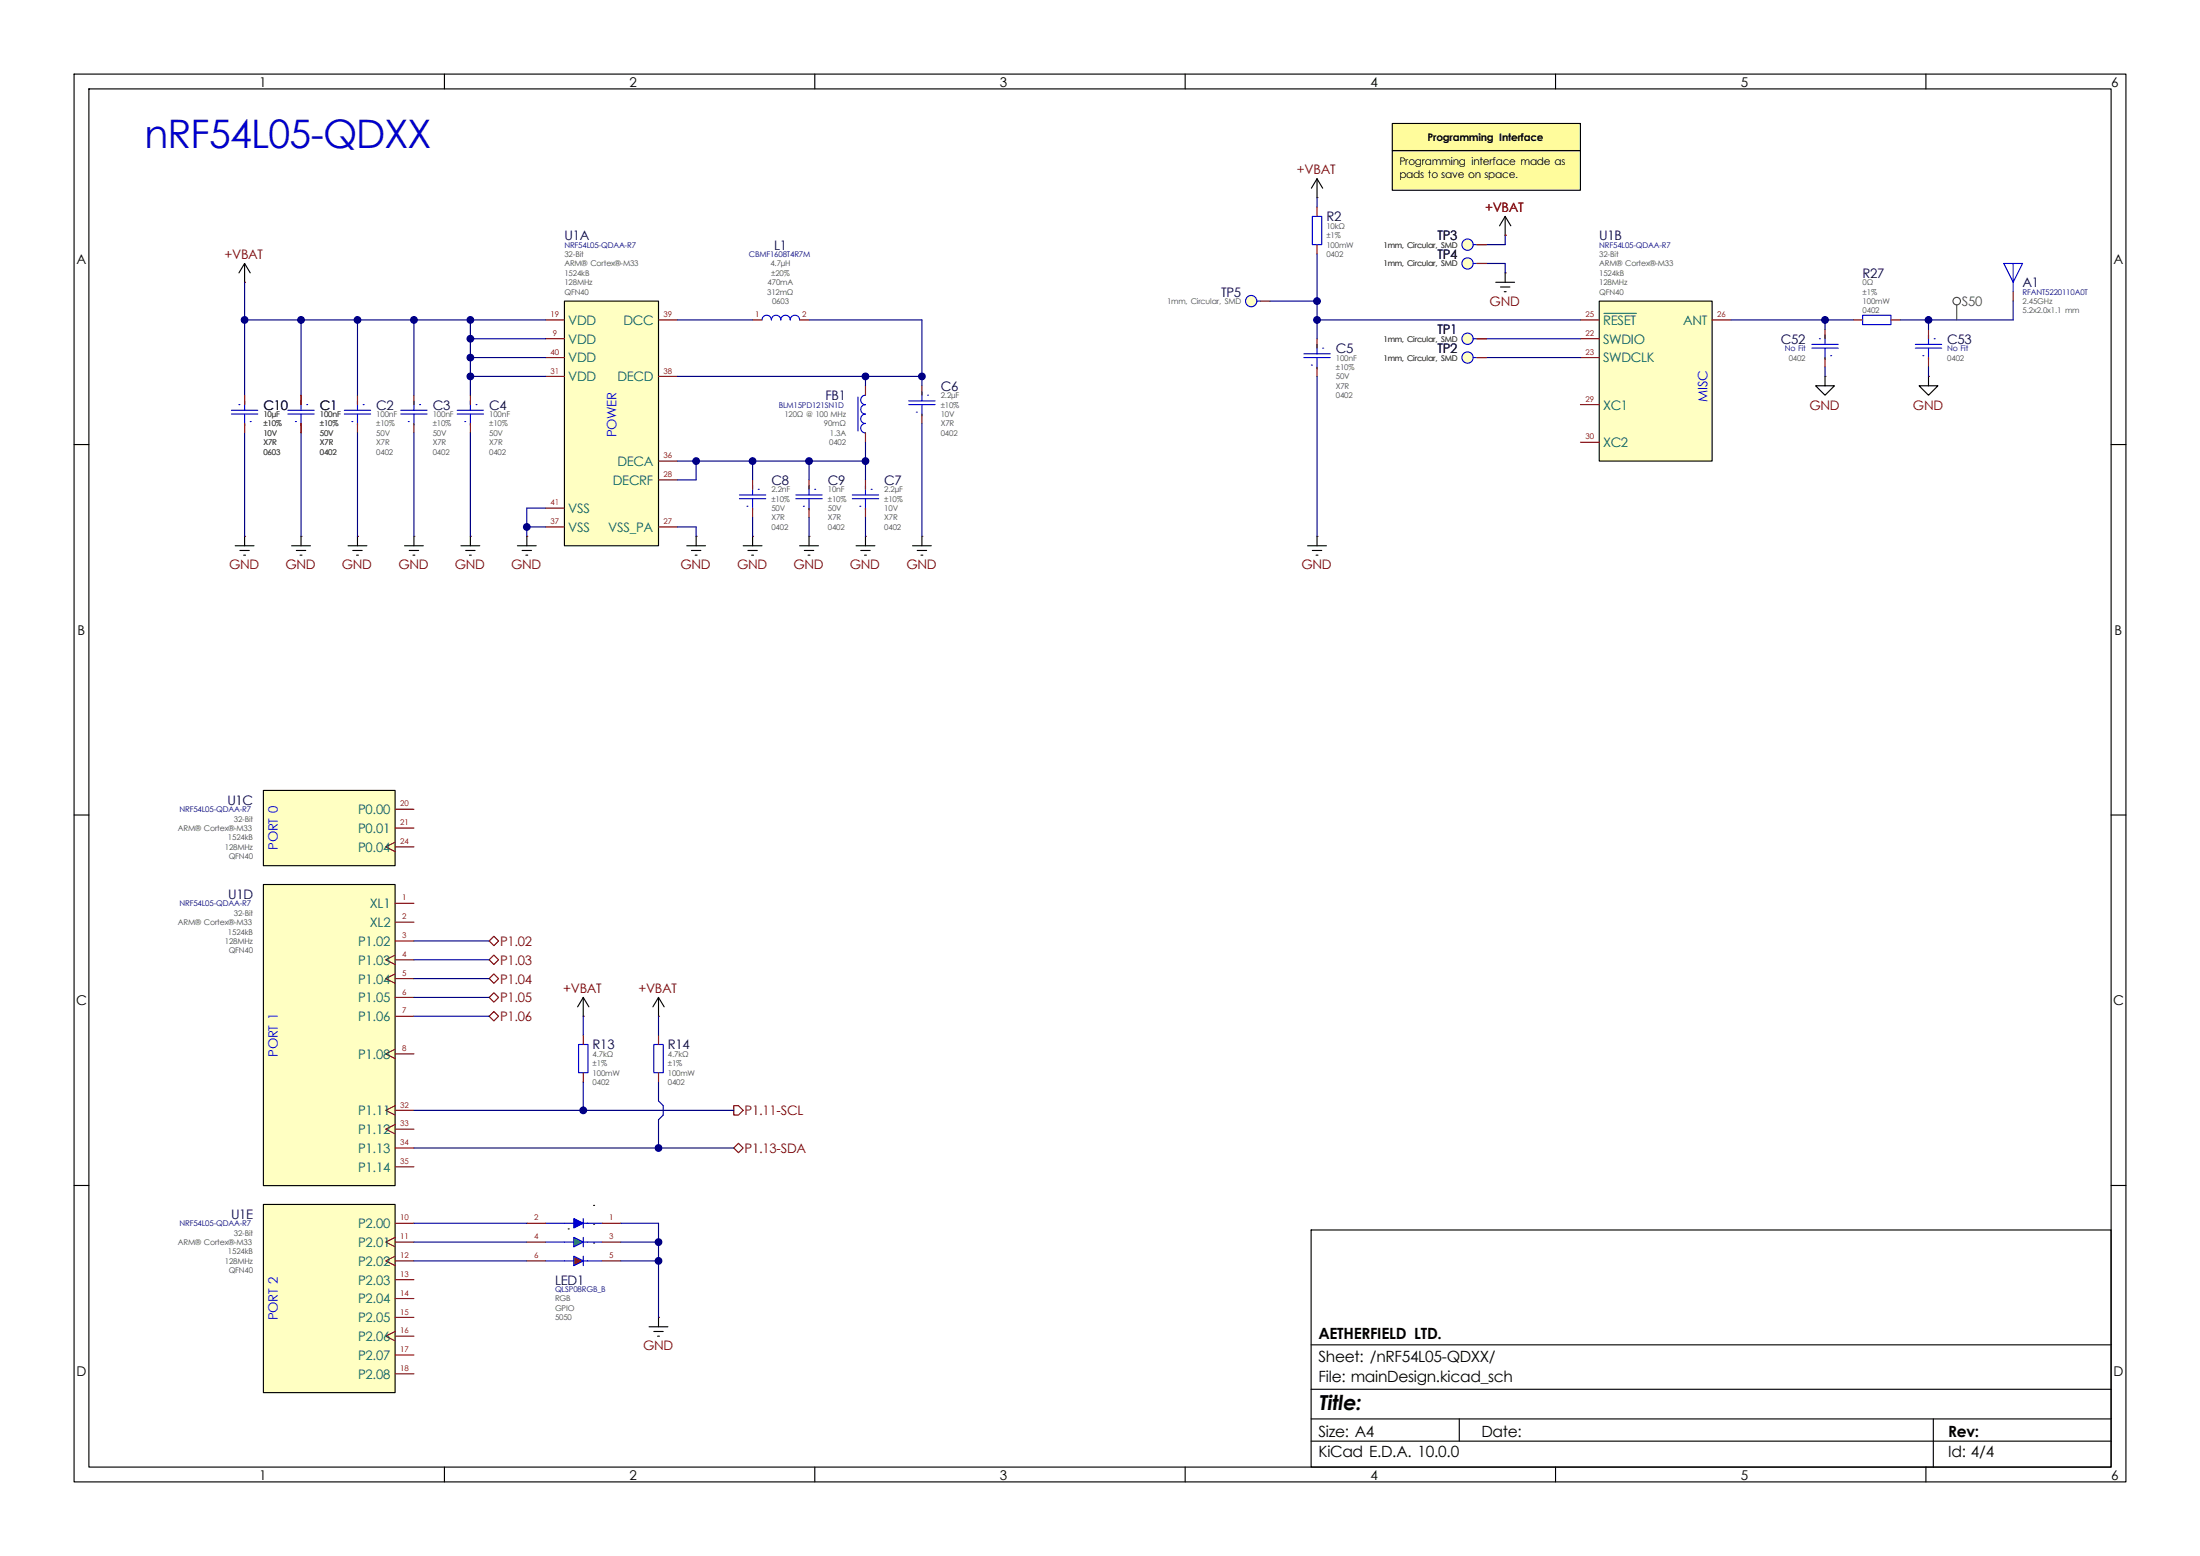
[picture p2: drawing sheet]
<svg xmlns="http://www.w3.org/2000/svg" width="297mm" height="210mm" viewBox="0 0 297 210" stroke-linecap="round" stroke-linejoin="round" font-family="sans-serif">
<path d="M0 0h297v210h-297z" fill="#fff" stroke="#fff" stroke-width=".14"/>
<g fill="none" stroke="#000" stroke-width=".15">
<path d="M10 10h277v190h-277zM12 12h273v186h-273zM60 10v2M110 10v2M160 10v2M210 10v2M260 10v2M10 60h2M285 60h2M10 110h2M285 110h2M10 160h2"/>
<path d="M177 166h108v32h-108zM285 160h2M60 198v2M110 198v2M160 198v2M177 194.5h108M177 191.5h108M177 187.5h108M177 181.5h108M197 191.5v3M210 198v2M260 198v2"/>
<path d="M261 191.5v6.5"/>
</g>
<g fill="#fffc9c">
<path d="M188 16.7h25.4v3.6h-25.4z"/>
<path d="M188 20.3h25.4v5.4h-25.4z"/>
</g>
<g fill="none" stroke="#00f" stroke-width=".15">
<path d="M46.5 55.4h3.5M46.5 55.9h3.5M47.5 56.9h.1M48.3 54.1v1.3M48.3 55.9v1.5M49 54.6h.1M244.6 46.5h3.6M244.6 47h3.6M245.6 45.7h.1M246.4 45.2v1.3M246.4 47v1.5M247.1 48h.1"/>
<path d="M99.8 66.8h3.6M99.8 67.3h3.6M100.8 68.3h.1M101.6 65.5v1.3M101.6 67.3v1.5M102.4 66h.1"/>
</g>
<path d="M33 38.1h.1M203.2 31.8h.1M48.3 53.3v1.3M48.3 57.2v1.2M246.4 50.8h.1M246.4 44.5v1.2M246.4 48.3v1.2M101.6 64.8v1.2M101.6 68.6v1.3M78.7 137.2h.1M88.9 177.8h.1" fill="none" stroke="#840000" stroke-width=".15"/>
<g fill="none" stroke="#000" stroke-width=".15">
<path d="M33 35.6l-.7 1.2M33 35.6l.8 1.2M33 35.6v2.5M203.2 29.2l-.8 1.3M203.2 29.2l.8 1.3M203.2 29.2v2.6M246.4 50.8v1.3h1.2l-1.2 1.2-1.3-1.2h1.3M78.7 134.6l-.7 1.3M78.7 134.6l.8 1.3M78.7 134.6v2.6M87.6 179.1h2.6M88.3 179.7h1.2"/>
<path d="M88.9 177.8v1.3M88.8 180.3h.2"/>
</g>
<path d="M88.3 141h1.2v3.8h-1.2z" fill="#fff"/>
<path d="M88.3 141h1.2v3.8h-1.2z" fill="none" stroke="#00f" stroke-width=".15"/>
<path d="M88.9 139.7v1.3M88.9 144.8v1.3" fill="none" stroke="#840000" stroke-width=".15"/>
<path d="M215.9 40.6h15.2v21.6h-15.2z" fill="#ffffc2"/>
<path d="M177.8 24.1l-.8 1.3M177.8 24.1l.8 1.3M177.8 24.1v2.6M215.9 40.6h15.2v21.6h-15.2zM92.7 73.7h2.5M93.3 74.3h1.3M93.9 74.9h.2M94 72.4v1.3M88.9 134.6l-.8 1.3M88.9 134.6l.8 1.3M88.9 134.6v2.6" fill="none" stroke="#000" stroke-width=".15"/>
<g fill="none" stroke="#840000" stroke-width=".15">
<path d="M177.8 26.7h.1M199.4 35.6h1.3M199.4 33h1.3M33 53.3v1.3M33 57.2v1.2M40.6 53.3v1.3M40.6 57.2v1.2M124.5 52.1v1.2M124.5 55.9v1.3M213.4 45.7h2.5M213.4 48.3h2.5M213.4 43.2h2.5"/>
<path d="M213.4 54.6h2.5M213.4 59.7h2.5M231.1 43.2h2.6M94 72.4h.1M88.9 137.2h.1"/>
</g>
<path d="M216.5 42.3h4.4" fill="none" stroke="#006464" stroke-width=".15"/>
<g fill="none" stroke="#00f" stroke-width=".15">
<path d="M198.9 35.6h.5M198.9 33h.5M31.2 55.4h3.6M31.2 55.9h3.6M32.3 54.6h.1M33 54.1v1.3M33 55.9v1.5M33.8 56.9h.1M38.9 55.4h3.5M38.9 55.9h3.5M39.9 56.9h.1M40.6 54.1v1.3"/>
<path d="M40.6 55.9v1.5M41.4 54.6h.1M122.7 54.1h3.5M122.7 54.6h3.5M123.7 55.6h.1M124.5 52.8v1.3M124.5 54.6v1.5M125.2 53.3h.1"/>
<circle cx="198.1" cy="33" r=".76"/>
<circle cx="198.1" cy="35.6" r=".76"/>
</g>
<g fill="#ffffc2" stroke="#ffffc2" stroke-width=".14">
<circle cx="198.1" cy="35.6" r=".76"/>
<circle cx="198.1" cy="33" r=".76"/>
</g>
<path d="M177.2 29.2h1.2v3.8h-1.2z" fill="#fff"/>
<g fill="none" stroke="#00f" stroke-width=".15">
<path d="M177.2 29.2h1.2v3.8h-1.2zM54.1 55.4h3.6M54.1 55.9h3.6M55.1 56.9h.1M55.9 54.1v1.3M55.9 55.9v1.5M56.6 54.6h.1M61.7 55.4h3.6M61.7 55.9h3.6M62.7 56.9h.1M63.5 54.1v1.3M63.5 55.9v1.5"/>
<path d="M64.3 54.6h.1M102.9 43.2a.64 .64 0 0 1 .6-.7 .64 .64 0 0 1 .6 .7 .64 .64 0 0 1 .7-.7 .64 .64 0 0 1 .6 .7 .64 .64 0 0 1 .6-.7 .64 .64 0 0 1 .7 .7 .64 .64 0 0 1 .6-.7 .64 .64 0 0 1 .6 .7M115.8 53.6v4.6M116.8 53.3a.64 .64 0 0 0-.6 .7 .64 .64 0 0 0 .6 .6 .64 .64 0 0 0-.6 .7 .64 .64 0 0 0 .6 .6 .64 .64 0 0 0-.6 .6 .64 .64 0 0 0 .6 .7M116.8 57.2a.64 .64 0 0 0-.6 .6 .64 .64 0 0 0 .6 .6M169.7 40.6h.5M176 47.8h3.6M176 48.3h3.6M177 49.3h.1M177.8 46.5v1.3M177.8 48.3v1.5M178.6 47h.1"/>
<path d="M107.4 66.8h3.6M107.4 67.3h3.6M108.5 68.3h.1M109.2 65.5v1.3M109.2 67.3v1.5M110 66h.1M115.1 66.8h3.5M115.1 67.3h3.5M116.1 68.3h.1M116.8 65.5v1.3M116.8 67.3v1.5M117.6 66h.1"/>
<circle cx="168.9" cy="40.6" r=".76"/>
</g>
<g fill="none" stroke="#840000" stroke-width=".15">
<path d="M177.8 27.9v1.3M177.8 33v1.3M55.9 53.3v1.3M55.9 57.2v1.2M63.5 53.3v1.3M63.5 57.2v1.2M101.6 43.2h1.3M107.9 43.2h1.3M116.8 52.1v1.2M116.8 58.4v1.3M170.2 40.6h1.2M177.8 45.7v1.3"/>
<path d="M177.8 49.5v1.3M33 72.4h.1M40.6 72.4h.1M48.3 72.4h.1M55.9 72.4h.1M63.5 72.4h.1M71.1 72.4h.1M109.2 64.8v1.2M109.2 68.6v1.3M116.8 72.4h.1M116.8 64.8v1.2M116.8 68.6v1.3"/>
<path d="M124.5 72.4h.1M177.8 72.4h.1"/>
</g>
<g fill="none" stroke="#000" stroke-width=".15">
<path d="M31.7 73.7h2.6M32.4 74.3h1.3M32.9 74.9h.2M33 72.4v1.3M39.4 73.7h2.5M40 74.3h1.3M40.5 74.9h.3M40.6 72.4v1.3M47 73.7h2.5M47.6 74.3h1.3M48.1 74.9h.3M48.3 72.4v1.3"/>
<path d="M54.6 73.7h2.5M55.2 74.3h1.3M55.8 74.9h.2M55.9 72.4v1.3M62.2 73.7h2.6M62.9 74.3h1.2M63.4 74.9h.2M63.5 72.4v1.3M69.8 73.7h2.6M70.5 74.3h1.3M71 74.9h.2M71.1 72.4v1.3"/>
<path d="M115.6 73.7h2.5M116.2 74.3h1.3M116.7 74.9h.3M116.8 72.4v1.3M123.2 73.7h2.5M123.8 74.3h1.3M124.3 74.9h.3M124.5 72.4v1.3M176.5 73.7h2.6M177.2 74.3h1.2M177.7 74.9h.2M177.8 72.4v1.3"/>
</g>
<circle cx="168.9" cy="40.6" r=".76" fill="#ffffc2" stroke="#ffffc2" stroke-width=".14"/>
<path d="M76.2 40.6h12.7v33.1h-12.7z" fill="#ffffc2"/>
<path d="M76.2 40.6h12.7v33.1h-12.7zM260.3 50.8v1.3h1.3l-1.3 1.2-1.2-1.2h1.2M100.3 73.7h2.6M101 74.3h1.2M101.5 74.9h.2M101.6 72.4v1.3M107.9 73.7h2.6M108.6 74.3h1.3M109.1 74.9h.2M109.2 72.4v1.3" fill="none" stroke="#000" stroke-width=".15"/>
<g fill="none" stroke="#840000" stroke-width=".15">
<path d="M271.8 39.4v1.2M73.7 45.7h2.5M73.7 43.2h2.5M73.7 50.8h2.5M73.7 48.3h2.5M88.9 43.2h2.5M88.9 50.8h2.5M260.3 50.8h.1M260.3 44.5v1.2M260.3 48.3v1.2M73.7 71.1h2.5M73.7 68.6h2.5"/>
<path d="M88.9 71.1h2.5M88.9 64.8h2.5M88.9 62.2h2.5M101.6 72.4h.1M109.2 72.4h.1"/>
</g>
<path d="M270.5 35.6h2.5l-1.2 2.5zM271.8 35.6v3.8M258.6 46.5h3.5M258.6 47h3.5M259.6 48h.1M260.3 45.2v1.3M260.3 47v1.5M261.1 45.7h.1" fill="none" stroke="#00f" stroke-width=".15"/>
<path d="M251.5 42.5h3.8v1.3h-3.8z" fill="#fff"/>
<g fill="none" stroke="#00f" stroke-width=".15">
<path d="M198.9 48.3h.5M251.5 42.5h3.8v1.3h-3.8z"/>
<circle cx="198.1" cy="48.3" r=".76"/>
</g>
<path d="M199.4 48.3h1.3M250.2 43.2h1.3M255.3 43.2h1.2" fill="none" stroke="#840000" stroke-width=".15"/>
<circle cx="198.1" cy="48.3" r=".76" fill="#ffffc2" stroke="#ffffc2" stroke-width=".14"/>
<path d="M35.6 119.4h17.7v40.6h-17.7z" fill="#ffffc2"/>
<path d="M201.9 38.1h2.6M202.6 38.7h1.2M203.1 39.4h.2M203.2 36.8v1.3M35.6 119.4h17.7v40.6h-17.7z" fill="none" stroke="#000" stroke-width=".15"/>
<g fill="none" stroke="#840000" stroke-width=".15">
<path d="M203.2 36.8h.1M199.4 45.7h1.3M53.3 128.9l-1.2 .6 1.2 .7M53.3 131.4l-1.2 .7 1.2 .6M53.3 121.9h2.6M53.3 124.5h2.6M53.3 127h2.6M53.3 129.5h2.6M53.3 132.1h2.6M53.3 134.6h2.6M53.3 137.2h2.6M53.3 141.6l-1.2 .6 1.2 .7"/>
<path d="M53.3 149.2l-1.2 .7 1.2 .6M53.3 151.8l-1.2 .6 1.2 .6M53.3 142.2h2.6M53.3 149.9h2.6M53.3 152.4h2.6M53.3 154.9h2.6M53.3 157.5h2.6"/>
</g>
<circle cx="198.1" cy="45.7" r=".76" fill="#ffffc2" stroke="#ffffc2" stroke-width=".14"/>
<g fill="none" stroke="#00f" stroke-width=".15">
<path d="M198.9 45.7h.5"/>
<circle cx="198.1" cy="45.7" r=".76"/>
</g>
<path d="M35.6 106.7h17.7v10.1h-17.7z" fill="#ffffc2"/>
<path d="M35.6 106.7h17.7v10.1h-17.7z" fill="none" stroke="#000" stroke-width=".15"/>
<path d="M53.3 113.7l-1.2 .6 1.2 .6M53.3 109.2h2.6M53.3 111.8h2.6M53.3 114.3h2.6" fill="none" stroke="#840000" stroke-width=".15"/>
<path d="M77.5 169.5l1.2 .7-1.2 .6z" fill="#c20000"/>
<path d="M77.5 167l1.2 .6-1.2 .7z" fill="#00c200"/>
<path d="M73.7 170.2h3.8M73.7 167.6h3.8M73.7 165.1h3.8M77.5 169.5l1.2 .7-1.2 .6zM77.5 167l1.2 .6-1.2 .7zM78.6 170.2h2.7M78.6 167.6h2.7M78.6 165.1h2.7M78.7 164.5v1.2M78.7 167v1.3M78.7 169.5v1.3" fill="none" stroke="#00f" stroke-width=".15"/>
<path d="M76.7 165.9h.1M80.1 167.8h.1M80.1 165.2h.1M80.1 162.7h.1" fill="none" stroke="#000" stroke-width=".15"/>
<path d="M77.5 164.5l1.2 .6-1.2 .6z" fill="#00f" stroke="#00f" stroke-width=".15"/>
<path d="M71.1 165.1h2.6M71.1 167.6h2.6M71.1 170.2h2.6M81.3 165.1h2.5M81.3 167.6h2.5M81.3 170.2h2.5" fill="none" stroke="#840000" stroke-width=".15"/>
<path d="M35.6 162.6h17.7v25.4h-17.7z" fill="#ffffc2"/>
<path d="M35.6 162.6h17.7v25.4h-17.7z" fill="none" stroke="#000" stroke-width=".15"/>
<path d="M53.3 167l-1.2 .6 1.2 .7M53.3 169.5l-1.2 .7 1.2 .6M53.3 179.7l-1.2 .6 1.2 .7M53.3 165.1h2.6M53.3 167.6h2.6M53.3 170.2h2.6M53.3 172.7h2.6M53.3 175.3h2.6M53.3 177.8h2.6M53.3 180.3h2.6M53.3 182.9h2.6M53.3 185.4h2.6" fill="none" stroke="#840000" stroke-width=".15"/>
<path d="M78.1 141h1.3v3.8h-1.3z" fill="#fff"/>
<path d="M78.1 141h1.3v3.8h-1.3z" fill="none" stroke="#00f" stroke-width=".15"/>
<g fill="none" stroke="#840000" stroke-width=".15">
<path d="M199.4 35.6h1.3M199.4 33h1.3M203.2 31.8h.1M33 53.3v1.3M33 57.2v1.2M40.6 53.3v1.3M40.6 57.2v1.2M199.4 48.3h1.3M199.4 45.7h1.3M66 129.5l.7-.6 .6 .6-.6 .7zM66 127l.7-.6 .6 .6-.6 .6zM66 137.2l.7-.7 .6 .7-.6 .6z"/>
<path d="M66 134.6l.7-.6 .6 .6-.6 .7zM66.7 131.4l.6 .7-.6 .6-.7-.6zM78.7 139.7v1.3M78.7 144.8v1.3M99.1 149.2h.6l.6 .7-.6 .6h-.6zM99.1 154.9l.6-.6 .6 .6-.6 .7z"/>
</g>
<g fill="none" stroke="#484848" stroke-width=".15">
<path d="M264.2 41.1v2.1"/>
<circle cx="264.2" cy="40.6" r=".51"/>
</g>
<g fill="none" stroke="#000084" stroke-width=".15">
<path d="M33 38.1v15.2M177.8 26.7v1.2M177.8 34.3v11.4M200.7 35.6h2.5v1.2M203.2 31.8v1.2h-2.5M33 43.2h40.7M33 58.4v14M40.6 43.2v10.1M40.6 58.4v14M48.3 43.2v10.1M48.3 58.4v14M55.9 43.2v10.1"/>
<path d="M55.9 58.4v14M63.5 48.3h10.2M63.5 43.2v10.1M63.5 58.4v14M63.5 45.7h10.2M63.5 50.8h10.2M91.4 43.2h10.2M91.4 50.8h33.1M109.2 43.2h15.3v8.9M116.8 50.8v1.3M116.8 59.7v5.1M124.5 57.2v15.2"/>
<path d="M171.4 40.6h6.4M177.8 43.2h35.6M177.8 50.8v21.6M200.7 48.3h12.7M200.7 45.7h12.7M233.7 43.2h16.5M246.4 43.2v1.3M246.4 49.5v1.3M260.3 43.2v1.3M260.3 49.5v1.3M271.8 40.6v2.6h-15.3M71.1 71.1h2.6"/>
<path d="M73.7 68.6h-2.6v3.8M91.4 71.1h2.6v1.3M91.4 62.2h25.4M94 62.2v2.6h-2.6M101.6 62.2v2.6M101.6 69.9v2.5M109.2 62.2v2.6M109.2 69.9v2.5M116.8 69.9v2.5M55.9 127h10.1M55.9 132.1h10.1M55.9 134.6h10.1"/>
<path d="M55.9 137.2h10.1M55.9 129.5h10.1M78.7 137.2v2.5M88.9 137.2v2.5M55.9 154.9h43.2M55.9 149.9h43.2M78.7 146.1v3.8M88.9 146.1v2.5l.6 .6v1.3l-.6 .6v3.8M55.9 165.1h15.2M55.9 167.6h15.2M55.9 170.2h15.2M83.8 165.1h5.1v12.7"/>
<path d="M83.8 167.6h5.1M83.8 170.2h5.1"/>
</g>
<path d="M188 16.7h25.4v3.6h-25.4zM188 20.3h25.4v5.4h-25.4z" fill="none" stroke="#000" stroke-width=".15"/>
<g fill="#000084" stroke="#000084" stroke-width=".14">
<circle cx="55.9" cy="43.2" r=".46"/>
<circle cx="48.3" cy="43.2" r=".46"/>
<circle cx="63.5" cy="45.7" r=".46"/>
<circle cx="63.5" cy="43.2" r=".46"/>
<circle cx="40.6" cy="43.2" r=".46"/>
<circle cx="33" cy="43.2" r=".46"/>
<circle cx="63.5" cy="48.3" r=".46"/>
<circle cx="71.1" cy="71.1" r=".46"/>
<circle cx="63.5" cy="50.8" r=".46"/>
<circle cx="246.4" cy="43.2" r=".46"/>
<circle cx="177.8" cy="40.6" r=".46"/>
<circle cx="177.8" cy="43.2" r=".46"/>
<circle cx="260.3" cy="43.2" r=".46"/>
<circle cx="78.7" cy="149.9" r=".46"/>
<circle cx="88.9" cy="167.6" r=".46"/>
<circle cx="88.9" cy="170.2" r=".46"/>
<circle cx="88.9" cy="154.9" r=".46"/>
<circle cx="116.8" cy="62.2" r=".46"/>
<circle cx="124.5" cy="50.8" r=".46"/>
<circle cx="116.8" cy="50.8" r=".46"/>
<circle cx="109.2" cy="62.2" r=".46"/>
<circle cx="101.6" cy="62.2" r=".46"/>
<circle cx="94" cy="62.2" r=".46"/>
</g>
<text font-size="5.3" fill="#0000c2" x="19.5" y="19.9">nRF54L05-QDXX</text>
<text font-size="2.8" x="178" y="190.3">Title:</text>
<g font-size="2.1">
<text x="178" y="183.8">Sheet: /nRF54L05-QDXX/</text>
<text x="178" y="180.8">AETHERFIELD LTD.</text>
<text x="178" y="186.5">File: mainDesign.kicad_sch</text>
<text x="178" y="196.7">KiCad E.D.A. 10.0.0</text>
<text x="178" y="193.9">Size: A4</text>
<text x="200" y="193.9">Date:</text>
<text x="263" y="193.9">Rev:</text>
<text x="263" y="196.7">Id: 4/4</text>
</g>
<g font-size="1.8">
<text x="35" y="11.7">1</text>
<text x="85" y="11.7">2</text>
<text x="135" y="11.7">3</text>
<text x="185" y="11.7">4</text>
<text x="235" y="11.7">5</text>
<text x="285" y="11.7">6</text>
<text x="10.3" y="35.7">A</text>
<text x="285.3" y="35.7">A</text>
<text x="10.5" y="85.7">B</text>
<text x="285.5" y="85.7">B</text>
<text x="10.3" y="135.7">C</text>
<text x="285.3" y="135.7">C</text>
<text x="10.3" y="185.7">D</text>
<text x="285.3" y="185.7">D</text>
<text x="35" y="199.7">1</text>
<text x="85" y="199.7">2</text>
<text x="135" y="199.7">3</text>
<text x="185" y="199.7">4</text>
<text x="235" y="199.7">5</text>
<text x="285" y="199.7">6</text>
</g>
<g font-size="1.8" fill="#840000">
<text x="175.1" y="23.5">+VBAT</text>
<text x="200.5" y="28.6">+VBAT</text>
<text x="30.3" y="35">+VBAT</text>
<text x="201.1" y="41.3">GND</text>
<text x="244.3" y="55.3">GND</text>
<text x="258.3" y="55.3">GND</text>
<text x="30.9" y="76.9">GND</text>
<text x="38.5" y="76.9">GND</text>
<text x="46.2" y="76.9">GND</text>
<text x="53.8" y="76.9">GND</text>
<text x="61.4" y="76.9">GND</text>
<text x="69" y="76.9">GND</text>
<text x="91.9" y="76.9">GND</text>
<text x="99.5" y="76.9">GND</text>
<text x="107.1" y="76.9">GND</text>
<text x="114.7" y="76.9">GND</text>
<text x="122.4" y="76.9">GND</text>
<text x="175.7" y="76.9">GND</text>
<text x="67.5" y="130.2">P1.03</text>
<text x="67.5" y="127.7">P1.02</text>
<text x="67.5" y="132.7">P1.04</text>
<text x="67.5" y="137.8">P1.06</text>
<text x="67.5" y="135.3">P1.05</text>
<text x="76" y="134">+VBAT</text>
<text x="86.2" y="134">+VBAT</text>
<text x="100.5" y="150.5">P1.11-SCL</text>
<text x="100.5" y="155.6">P1.13-SDA</text>
<text x="86.8" y="182.3">GND</text>
</g>
<g font-size="1.8" fill="#000048">
<text x="179.1" y="29.9">R2</text>
<text x="76.2" y="32.4">U1A</text>
<text x="104.5" y="33.7">L1</text>
<text x="194.1" y="35">TP4</text>
<text x="194.1" y="32.4">TP3</text>
<text x="215.9" y="32.4">U1B</text>
<text x="164.8" y="40">TP5</text>
<text x="251.5" y="37.5">R27</text>
<text x="273" y="38.8">A1</text>
<text x="180.3" y="47.7">C5</text>
<text x="194.1" y="47.7">TP2</text>
<text x="194.1" y="45.1">TP1</text>
<text x="240.4" y="46.4">C52</text>
<text x="262.9" y="46.4">C53</text>
<text x="127" y="52.7">C6</text>
<text x="35.6" y="55.3">C10</text>
<text x="43.2" y="55.3">C1</text>
<text x="50.8" y="55.3">C2</text>
<text x="58.4" y="55.3">C3</text>
<text x="66" y="55.3">C4</text>
<text x="111.4" y="54">FB1</text>
<text x="104.1" y="65.4">C8</text>
<text x="111.8" y="65.4">C9</text>
<text x="119.4" y="65.4">C7</text>
<text x="30.7" y="108.6">U1C</text>
<text x="30.8" y="121.3">U1D</text>
<text x="80" y="141.6">R13</text>
<text x="90.2" y="141.6">R14</text>
<text x="31.2" y="164.5">U1E</text>
<text x="74.9" y="173.4">LED1</text>
</g>
<text font-size="1.8" fill="#484848" x="264.9" y="41.3">S50</text>
<g font-size="1.8" fill="#006464">
<text x="76.7" y="46.4">VDD</text>
<text x="76.7" y="43.8">VDD</text>
<text x="84.2" y="43.8">DCC</text>
<text x="216.4" y="46.4">SWDIO</text>
<text x="216.4" y="43.8">RESET</text>
<text x="227.2" y="43.8">ANT</text>
<text x="76.7" y="51.5">VDD</text>
<text x="76.7" y="48.9">VDD</text>
<text x="83.3" y="51.5">DECD</text>
<text x="216.4" y="48.9">SWDCLK</text>
<text x="216.4" y="55.3">XC1</text>
<text x="82.7" y="65.4">DECRF</text>
<text x="83.4" y="62.9">DECA</text>
<text x="216.4" y="60.4">XC2</text>
<text x="76.7" y="71.8">VSS</text>
<text x="76.7" y="69.2">VSS</text>
<text x="82.1" y="71.8">VSS_PA</text>
<text x="48.3" y="109.9">P0.00</text>
<text x="48.3" y="112.4">P0.01</text>
<text x="48.3" y="115">P0.04</text>
<text x="49.9" y="122.6">XL1</text>
<text x="49.9" y="125.1">XL2</text>
<text x="48.3" y="127.7">P1.02</text>
<text x="48.3" y="130.2">P1.03</text>
<text x="48.3" y="132.7">P1.04</text>
<text x="48.3" y="135.3">P1.05</text>
<text x="48.3" y="137.8">P1.06</text>
<text x="48.3" y="142.9">P1.08</text>
<text x="48.3" y="150.5">P1.11</text>
<text x="48.3" y="153.1">P1.12</text>
<text x="48.3" y="155.6">P1.13</text>
<text x="48.3" y="158.1">P1.14</text>
<text x="48.3" y="165.8">P2.00</text>
<text x="48.3" y="168.3">P2.01</text>
<text x="48.3" y="170.8">P2.02</text>
<text x="48.3" y="173.4">P2.03</text>
<text x="48.3" y="175.9">P2.04</text>
<text x="48.3" y="178.5">P2.05</text>
<text x="48.3" y="181">P2.06</text>
<text x="48.3" y="183.5">P2.07</text>
<text x="48.3" y="186.1">P2.08</text>
</g>
<g font-size="1.8" fill="#00f">
<text x="83.2" y="59" transform="rotate(-90 83.2 59)">POWER</text>
<text x="230.5" y="54.3" transform="rotate(-90 230.5 54.3)">MISC</text>
<text x="37.5" y="114.7" transform="rotate(-90 37.5 114.7)">PORT 0</text>
<text x="37.5" y="142.7" transform="rotate(-90 37.5 142.7)">PORT 1</text>
<text x="37.5" y="178.2" transform="rotate(-90 37.5 178.2)">PORT 2</text>
</g>
<g font-size="1.4">
<text x="188.9" y="22.3">Programming interface made as</text>
<text x="192.7" y="19">Programming Interface</text>
<text x="188.9" y="24">pads to save on space.</text>
</g>
<g font-size="1.1" fill="#000084">
<text x="76.2" y="33.4">NRF54L05-QDAA-R7</text>
<text x="101.1" y="34.7">CBMF1608T4R7M</text>
<text x="215.9" y="33.4">NRF54L05-QDAA-R7</text>
<text x="273" y="39.8">RFANT5220110A0T</text>
<text x="241" y="47.4">No Fit</text>
<text x="262.9" y="47.4">No Fit</text>
<text x="105.1" y="55">BLM15PD121SN1D</text>
<text x="24.2" y="109.6">NRF54L05-QDAA-R7</text>
<text x="24.2" y="122.3">NRF54L05-QDAA-R7</text>
<text x="24.2" y="165.5">NRF54L05-QDAA-R7</text>
<text x="74.9" y="174.4">QLSP08RGB_B</text>
</g>
<g font-size="1.1" fill="#484848">
<text x="76.2" y="34.7">32-Bit</text>
<text x="76.2" y="36">ARM® Cortex®-M33</text>
<text x="104" y="36">4.7µH</text>
<text x="179.1" y="30.9">10kΩ</text>
<text x="179.1" y="32.1">±1%</text>
<text x="179.1" y="34.7">0402</text>
<text x="179.1" y="33.4">100mW</text>
<text x="186.8" y="36">1mm, Circular, SMD</text>
<text x="186.8" y="33.4">1mm, Circular, SMD</text>
<text x="215.9" y="34.7">32-Bit</text>
<text x="215.9" y="36">ARM® Cortex®-M33</text>
<text x="76.2" y="37.2">1524kB</text>
<text x="76.2" y="38.5">128MHz</text>
<text x="76.2" y="39.8">QFN40</text>
<text x="103.6" y="39.8">312mΩ</text>
<text x="103.6" y="38.5">470mA</text>
<text x="104.1" y="37.2">±20%</text>
<text x="104.2" y="41">0603</text>
<text x="157.6" y="41">1mm, Circular, SMD</text>
<text x="215.9" y="37.2">1524kB</text>
<text x="215.9" y="38.5">128MHz</text>
<text x="215.9" y="39.8">QFN40</text>
<text x="251.5" y="38.5">0Ω</text>
<text x="251.5" y="39.8">±1%</text>
<text x="251.5" y="41">100mW</text>
<text x="273" y="41">2.45GHz</text>
<text x="186.8" y="46.1">1mm, Circular, SMD</text>
<text x="251.5" y="42.3">0402</text>
<text x="273" y="42.3">5.2x2.0x1.1 mm</text>
<text x="127" y="53.7">2.2µF</text>
<text x="180.3" y="51.2">50V</text>
<text x="180.3" y="52.5">X7R</text>
<text x="180.3" y="53.7">0402</text>
<text x="180.3" y="48.7">100nF</text>
<text x="180.3" y="49.9">±10%</text>
<text x="186.8" y="48.7">1mm, Circular, SMD</text>
<text x="241.5" y="48.7">0402</text>
<text x="262.9" y="48.7">0402</text>
<text x="35.6" y="58.8">10V</text>
<text x="35.6" y="56.3">10µF</text>
<text x="35.6" y="57.5">±10%</text>
<text x="43.2" y="58.8">50V</text>
<text x="43.2" y="56.3">100nF</text>
<text x="43.2" y="57.5">±10%</text>
<text x="50.8" y="58.8">50V</text>
<text x="50.8" y="56.3">100nF</text>
<text x="50.8" y="57.5">±10%</text>
<text x="58.4" y="58.8">50V</text>
<text x="58.4" y="56.3">100nF</text>
<text x="58.4" y="57.5">±10%</text>
<text x="66" y="58.8">50V</text>
<text x="66" y="56.3">100nF</text>
<text x="66" y="57.5">±10%</text>
<text x="105.9" y="56.3">120Ω @ 100 MHz</text>
<text x="111.2" y="57.5">90mΩ</text>
<text x="112" y="58.8">1.3A</text>
<text x="127" y="56.3">10V</text>
<text x="127" y="57.5">X7R</text>
<text x="127" y="58.8">0402</text>
<text x="127" y="55">±10%</text>
<text x="35.6" y="60.1">X7R</text>
<text x="35.6" y="61.4">0603</text>
<text x="43.2" y="60.1">X7R</text>
<text x="43.2" y="61.4">0402</text>
<text x="50.8" y="60.1">X7R</text>
<text x="50.8" y="61.4">0402</text>
<text x="58.4" y="60.1">X7R</text>
<text x="58.4" y="61.4">0402</text>
<text x="66" y="60.1">X7R</text>
<text x="66" y="61.4">0402</text>
<text x="111.9" y="60.1">0402</text>
<text x="104.1" y="66.4">2.2nF</text>
<text x="104.1" y="69">50V</text>
<text x="104.1" y="70.2">X7R</text>
<text x="104.1" y="71.5">0402</text>
<text x="104.1" y="67.7">±10%</text>
<text x="111.8" y="66.4">10nF</text>
<text x="111.8" y="69">50V</text>
<text x="111.8" y="70.2">X7R</text>
<text x="111.8" y="71.5">0402</text>
<text x="111.8" y="67.7">±10%</text>
<text x="119.4" y="69">10V</text>
<text x="119.4" y="70.2">X7R</text>
<text x="119.4" y="71.5">0402</text>
<text x="119.4" y="66.4">2.2µF</text>
<text x="119.4" y="67.7">±10%</text>
<text x="24" y="112.2">ARM® Cortex®-M33</text>
<text x="30.8" y="113.4">1524kB</text>
<text x="31.6" y="110.9">32-Bit</text>
<text x="30.4" y="114.7">128MHz</text>
<text x="30.9" y="116">QFN40</text>
<text x="24" y="124.9">ARM® Cortex®-M33</text>
<text x="31.6" y="123.6">32-Bit</text>
<text x="30.4" y="127.4">128MHz</text>
<text x="30.8" y="126.1">1524kB</text>
<text x="30.9" y="128.7">QFN40</text>
<text x="80" y="142.6">4.7kΩ</text>
<text x="80" y="143.9">±1%</text>
<text x="90.2" y="142.6">4.7kΩ</text>
<text x="90.2" y="143.9">±1%</text>
<text x="80" y="146.4">0402</text>
<text x="80" y="145.2">100mW</text>
<text x="90.2" y="146.4">0402</text>
<text x="90.2" y="145.2">100mW</text>
<text x="31.6" y="166.8">32-Bit</text>
<text x="24" y="168">ARM® Cortex®-M33</text>
<text x="30.4" y="170.6">128MHz</text>
<text x="30.8" y="169.3">1524kB</text>
<text x="30.9" y="171.8">QFN40</text>
<text x="74.9" y="178.2">5050</text>
<text x="74.9" y="175.7">RGB</text>
<text x="74.9" y="176.9">GPIO</text>
</g>
<g font-size="1.1" fill="#a90000">
<text x="74.3" y="42.8">19</text>
<text x="74.3" y="47.9">40</text>
<text x="74.6" y="45.3">9</text>
<text x="89.6" y="42.8">39</text>
<text x="101.9" y="42.8">1</text>
<text x="108.3" y="42.8">2</text>
<text x="214" y="45.3">22</text>
<text x="214" y="47.9">23</text>
<text x="214" y="42.8">25</text>
<text x="231.8" y="42.8">26</text>
<text x="74.3" y="50.4">31</text>
<text x="89.6" y="50.4">38</text>
<text x="214" y="54.2">29</text>
<text x="214" y="59.3">30</text>
<text x="89.6" y="64.4">28</text>
<text x="89.6" y="61.8">36</text>
<text x="74.3" y="70.7">37</text>
<text x="74.3" y="68.2">41</text>
<text x="89.6" y="70.7">27</text>
<text x="54" y="108.8">20</text>
<text x="54" y="111.4">21</text>
<text x="54" y="113.9">24</text>
<text x="54.3" y="121.5">1</text>
<text x="54.3" y="124.1">2</text>
<text x="54.3" y="126.6">3</text>
<text x="54.3" y="129.2">4</text>
<text x="54.3" y="131.7">5</text>
<text x="54.3" y="134.2">6</text>
<text x="54.3" y="136.8">7</text>
<text x="54.3" y="141.9">8</text>
<text x="54" y="149.5">32</text>
<text x="54" y="152">33</text>
<text x="54" y="154.6">34</text>
<text x="54" y="157.1">35</text>
<text x="54" y="164.7">10</text>
<text x="54" y="167.3">11</text>
<text x="72.1" y="164.7">2</text>
<text x="72.1" y="167.3">4</text>
<text x="82.3" y="164.7">1</text>
<text x="82.3" y="167.3">3</text>
<text x="54" y="169.8">12</text>
<text x="54" y="172.3">13</text>
<text x="72.1" y="169.8">6</text>
<text x="82.3" y="169.8">5</text>
<text x="54" y="174.9">14</text>
<text x="54" y="177.4">15</text>
<text x="54" y="180">16</text>
<text x="54" y="182.5">17</text>
<text x="54" y="185">18</text>
</g>
</svg>
